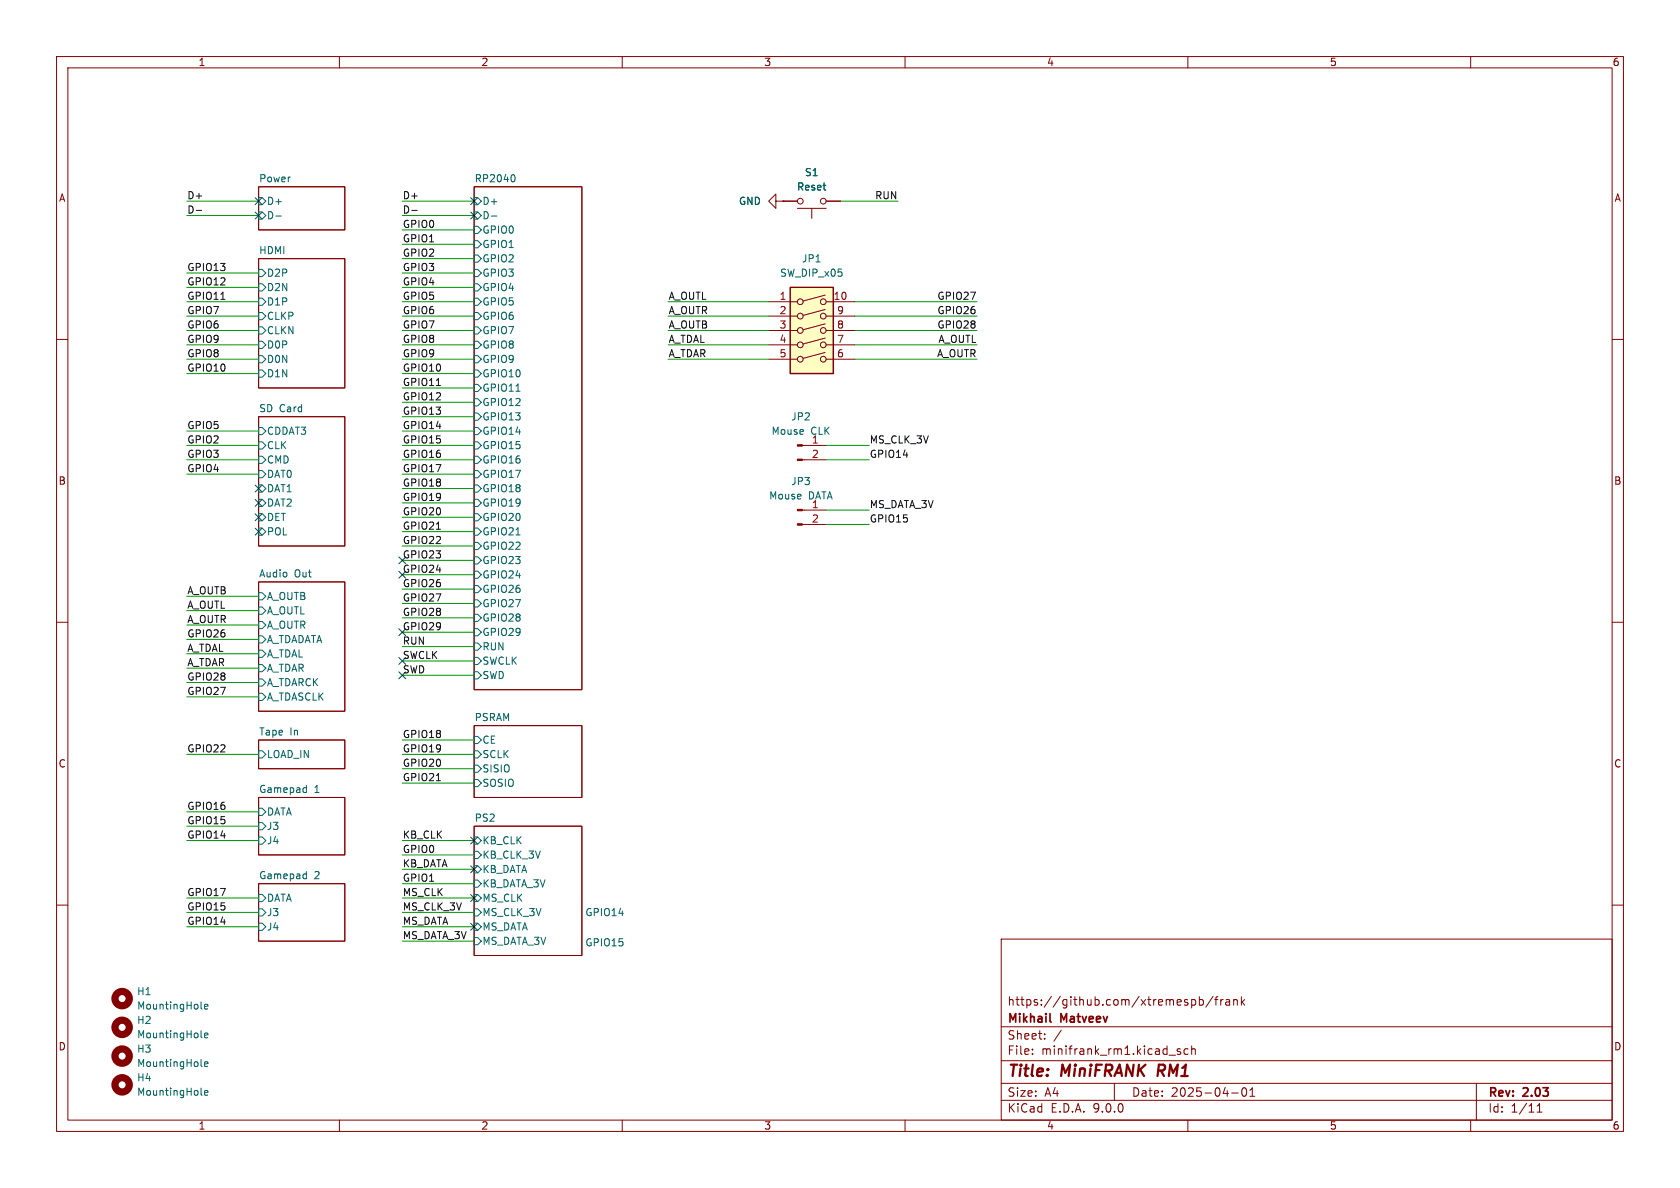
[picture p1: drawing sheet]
<svg xmlns="http://www.w3.org/2000/svg" width="297mm" height="210mm" viewBox="0 0 297 210" stroke-linecap="round" stroke-linejoin="round" font-family="sans-serif">
<g fill="none" stroke="#840000" stroke-width=".18">
<path d="M10 10h277v190h-277zM12 12h273v186h-273zM60 10v2M110 10v2M160 10v2M210 10v2M260 10v2M45.7 33h15.3v7.6h-15.3zM83.8 33h19.1v88.9h-19.1zM45.7 45.7h15.3v22.9h-15.3zM10 60h2M45.7 73.7h15.3v22.8h-15.3z"/>
<path d="M285 60h2M10 110h2M45.7 102.9h15.3v22.8h-15.3zM285 110h2M45.7 130.8h15.3v5.1h-15.3zM83.8 128.3h19.1v12.7h-19.1zM45.7 156.2h15.3v10.2h-15.3zM45.7 141h15.3v10.1h-15.3zM83.8 146.1h19.1v22.8h-19.1zM10 160h2M177 166h108v32h-108zM210.7 176.8l.4-.1 .3 .3v.4l-.2 .2h-.5"/>
<path d="M212 176.8l.5-.1 .2 .3v.4l-.1 .2h-.6M212 176.2v1.5M214.5 176.1l-1.3 2M214.7 176.7h.6M215.3 176.2l-.3 .2v1.3M215.8 176.7v1M216.2 176.7l-.2 .1-.2 .2M216.7 176.8h.6l.1 .9M217.4 177.1h-.5a.29 .29 0 0 0-.2 .3 .29 .29 0 0 0 .2 .3l.5-.1M218.1 176.8l.2-.1 .4 .1v.9M218.1 176.7v1M219.5 176.2v1.5"/>
<path d="M219.6 177.1l.4 .6M220 176.7l-.5 .6M285 160h2M60 198v2M110 198v2M160 198v2M177 194.5h108M177 191.5h108M177 187.5h108M177 181.5h108M182.5 186.3v.1M182.5 185.5v.1"/>
<path d="M184.7 183.6v.1M184.7 182.8v.1M187.6 182.1l-1.3 2M197 191.5v3M206.7 186.5h1.1M208.7 185.5l-.4-.1-.2 .2 .1 .2 .5 .2v.3h-.6M210 198v2M210 185.5l-.4-.1-.3 .3v.4l.2 .2h.5M210.7 185.5l.2-.1 .3 .1 .1 .9M210.7 184.9v1.5M217.7 193.2h1.2M219.7 192.4l.2-.1a.81 .81 0 0 1 .6 .6 .81 .81 0 0 1-.3 .8l-.2 .1a.81 .81 0 0 1-.3-1.4z"/>
<path d="M221 193.8h.8M221 192.7l.4-.4v1.5M260 198v2M261 191.5v6.5M271.7 196.6h.9M271.7 195.5l.5-.4v1.5"/>
</g>
<path d="M204.9 188.2l-.3 2" fill="none" stroke="#840000" stroke-width=".4"/>
<path d="M185.6 180.5l.2 .2" fill="none" stroke="#840000" stroke-width=".3"/>
<g fill="none" stroke="#006464" stroke-width=".18">
<path d="M45.7 34.9h.7l.6 .7-.6 .6h-.7zM45.7 37.5h.7l.6 .6-.6 .6h-.7zM48.8 38.2h.9M83.8 34.9h.7l.6 .7-.6 .6h-.7zM83.8 37.5h.7l.6 .6-.6 .6h-.7zM86.9 38.2h.9M90.8 30.9a.79 .79 0 0 1 0 1.2M45.7 47.6h.7l.6 .7-.6 .6h-.7zM45.7 50.2h.7l.6 .6-.6 .6h-.7zM45.7 52.7h.7l.6 .6-.6 .7h-.7zM45.7 55.2h.7l.6 .7-.6 .6h-.7zM45.7 57.8h.7l.6 .6-.6 .7h-.7z"/>
<path d="M83.8 40h.7l.6 .6-.6 .7h-.7zM83.8 42.5h.7l.6 .7-.6 .6h-.7zM83.8 45.1h.7l.6 .6-.6 .7h-.7zM83.8 47.6h.7l.6 .7-.6 .6h-.7zM83.8 50.2h.7l.6 .6-.6 .6h-.7zM83.8 52.7h.7l.6 .6-.6 .7h-.7zM83.8 55.2h.7l.6 .7-.6 .6h-.7zM83.8 57.8h.7l.6 .6-.6 .7h-.7zM45.7 60.3h.7l.6 .7-.6 .6h-.7zM45.7 62.9h.7l.6 .6-.6 .6h-.7zM45.7 65.4h.7l.6 .6-.6 .7h-.7zM45.7 75.6h.7l.6 .6-.6 .6h-.7z"/>
<path d="M45.7 78.1h.7l.6 .6-.6 .7h-.7zM83.8 60.3h.7l.6 .7-.6 .6h-.7zM83.8 62.9h.7l.6 .6-.6 .6h-.7zM83.8 65.4h.7l.6 .6-.6 .7h-.7zM83.8 67.9h.7l.6 .7-.6 .6h-.7zM83.8 70.5h.7l.6 .6-.6 .7h-.7zM83.8 73h.7l.6 .7-.6 .6h-.7zM83.8 75.6h.7l.6 .6-.6 .6h-.7zM83.8 78.1h.7l.6 .6-.6 .7h-.7zM91.2 69.2h.7M45.7 80.6h.7l.6 .7-.6 .6h-.7zM45.7 83.2h.7l.6 .6-.6 .7h-.7z"/>
<path d="M45.7 85.7h.7l.6 .7-.6 .6h-.7zM45.7 88.3h.7l.6 .6-.6 .6h-.7zM45.7 90.8h.7l.6 .6-.6 .7h-.7zM45.7 93.3h.7l.6 .7-.6 .6h-.7zM83.8 80.6h.7l.6 .7-.6 .6h-.7zM83.8 83.2h.7l.6 .6-.6 .7h-.7zM83.8 85.7h.7l.6 .7-.6 .6h-.7zM83.8 88.3h.7l.6 .6-.6 .6h-.7zM83.8 90.8h.7l.6 .6-.6 .7h-.7zM83.8 93.3h.7l.6 .7-.6 .6h-.7zM83.8 95.9h.7l.6 .6-.6 .7h-.7zM83.8 98.4h.7l.6 .7-.6 .6h-.7z"/>
<path d="M91.2 94.6h.7M45.7 104.8h.7l.6 .6-.6 .6h-.7zM45.7 107.3h.7l.6 .7-.6 .6h-.7zM45.7 109.9h.7l.6 .6-.6 .6h-.7zM45.7 112.4h.7l.6 .6-.6 .7h-.7zM45.7 114.9h.7l.6 .7-.6 .6h-.7zM45.7 117.5h.7l.6 .6-.6 .6h-.7zM83.8 101h.7l.6 .6-.6 .6h-.7zM83.8 103.5h.7l.6 .6-.6 .7h-.7zM83.8 106h.7l.6 .7-.6 .6h-.7zM83.8 108.6h.7l.6 .6-.6 .7h-.7zM83.8 111.1h.7l.6 .7-.6 .6h-.7z"/>
<path d="M83.8 113.7h.7l.6 .6-.6 .6h-.7zM83.8 116.2h.7l.6 .6-.6 .7h-.7zM83.8 118.7h.7l.6 .7-.6 .6h-.7zM45.7 120h.7l.6 .7-.6 .6h-.7zM45.7 122.6h.7l.6 .6-.6 .6h-.7zM45.7 132.7h.7l.6 .7-.6 .6h-.7zM53.8 139.2l.4 .1M54.2 138.8v1.3M83.8 130.2h.7l.6 .6-.6 .6h-.7zM83.8 132.7h.7l.6 .7-.6 .6h-.7zM83.8 135.3h.7l.6 .6-.6 .6h-.7zM83.8 137.8h.7l.6 .6-.6 .7h-.7z"/>
<path d="M45.7 158.1h.7l.6 .7-.6 .6h-.7zM45.7 142.9h.7l.6 .6-.6 .6h-.7zM45.7 145.4h.7l.6 .7-.6 .6h-.7zM45.7 148h.7l.6 .6-.6 .6h-.7zM53.8 154.5h.4M54.2 154.1v1.2M54.2 155.3h-.4M54.2 140l-.4 .1M83.8 148h.7l.6 .6-.6 .6h-.7zM83.8 150.5h.7l.6 .6-.6 .7h-.7zM83.8 153h.7l.6 .7-.6 .6h-.7zM83.8 155.6h.7l.6 .6-.6 .6h-.7z"/>
<path d="M83.8 158.1h.7l.6 .7-.6 .6h-.7zM45.7 160.7h.7l.6 .6-.6 .6h-.7zM45.7 163.2h.7l.6 .6-.6 .7h-.7zM83.8 160.7h.7l.6 .6-.6 .6h-.7zM83.8 163.2h.7l.6 .6-.6 .7h-.7zM83.8 165.7h.7l.6 .7-.6 .6h-.7z"/>
</g>
<path d="M139.7 50.8h7.6v15.2h-7.6z" fill="#ffffc2"/>
<g fill="none" stroke="#840000" stroke-width=".18">
<path d="M137.2 35.6v-1.3l-1.3 1.3 1.3 1.2v-1.2h1.2M138.4 35.6h.1M138.4 35.6h2.6M141 36.8h5M143.5 36.8v1.8M146 35.6h2.6M135.9 53.3h5.1M135.9 55.9h5.1M135.9 58.4h5.1M145.9 52.2l-3.9 1M145.9 54.7l-3.9 1.1M145.9 57.3l-3.9 1"/>
<path d="M145.9 59.8l-3.9 1M146 53.3h5.1M146 55.9h5.1M146 58.4h5.1M135.9 61h5.1M135.9 63.5h5.1M141.8 78.7h4.2M145.9 62.3l-3.9 1M146 61h5.1M146 63.5h5.1M141.8 81.3h4.2M141.8 90.2h4.2"/>
<path d="M141.8 92.7h4.2"/>
<circle cx="141.5" cy="35.6" r=".51"/>
<circle cx="145.5" cy="35.6" r=".51"/>
<circle cx="141.5" cy="58.4" r=".51"/>
<circle cx="141.5" cy="53.3" r=".51"/>
<circle cx="141.5" cy="55.9" r=".51"/>
<circle cx="145.5" cy="53.3" r=".51"/>
<circle cx="145.5" cy="58.4" r=".51"/>
<circle cx="145.5" cy="55.9" r=".51"/>
<circle cx="141.5" cy="61" r=".51"/>
<circle cx="141.5" cy="63.5" r=".51"/>
<circle cx="145.5" cy="63.5" r=".51"/>
<circle cx="145.5" cy="61" r=".51"/>
</g>
<path d="M139.7 50.8h7.6v15.2h-7.6z" fill="none" stroke="#840000" stroke-width=".25"/>
<g fill="none" stroke="#840000" stroke-width="1.3">
<circle cx="21.6" cy="176.5" r="1.27"/>
<circle cx="21.6" cy="186.7" r="1.27"/>
<circle cx="21.6" cy="191.8" r="1.27"/>
<circle cx="21.6" cy="181.6" r="1.27"/>
</g>
<path d="M35.5 178.2l.2 .2M36.2 178l.6-.2-.1-.2-.4-.1-.1 .2v.6h.5M35.5 193.4l.2 .2M35.5 188.4l.2 .1M35.5 183.3l.2 .2M36.2 193.2l.6-.1-.1-.3h-.4l-.1 .2v.6h.5M36.2 183l.6-.1-.1-.2-.4-.1-.1 .2v.6h.5M36.2 188.1l.6-.1-.1-.2-.4-.1-.1 .2v.6h.5" fill="none" stroke="#006464" stroke-width=".18"/>
<g fill="#840000" stroke="#840000" stroke-width=".18">
<path d="M141 78.6h.8v.3h-.8z"/>
<path d="M141 81.2h.8v.2h-.8z"/>
<path d="M141 90h.8v.3h-.8z"/>
<path d="M141 92.6h.8v.2h-.8z"/>
</g>
<path d="M34.7 37.2h1M72.8 37.2h1M39 52.9h.8M77.1 68.2h.8M77.1 93.6h.8M77.1 138h.8" fill="none" stroke="#0f0f0f" stroke-width=".18"/>
<g fill="none" stroke="#009600" stroke-width=".18">
<path d="M33 38.1h12.7M33 35.6h12.7M71.1 38.1h12.7M71.1 35.6h12.7M148.6 35.6h10.1M33 58.4h12.7M33 50.8h12.7M33 48.3h12.7M33 53.3h12.7M33 55.9h12.7M71.1 58.4h12.7M71.1 50.8h12.7"/>
<path d="M71.1 48.3h12.7M71.1 53.3h12.7M71.1 55.9h12.7M71.1 45.7h12.7M71.1 43.2h12.7M71.1 40.6h12.7M118.1 58.4h17.8M118.1 53.3h17.8M118.1 55.9h17.8M151.1 58.4h21.6M151.1 53.3h21.6M151.1 55.9h21.6"/>
<path d="M33 61h12.7M33 66h12.7M33 63.5h12.7M33 78.7h12.7M33 76.2h12.7M71.1 61h12.7M71.1 66h12.7M71.1 63.5h12.7M71.1 78.7h12.7M71.1 76.2h12.7M71.1 73.7h12.7M71.1 71.1h12.7"/>
<path d="M71.1 68.6h12.7M118.1 61h17.8M118.1 63.5h17.8M146 78.7h7.7M151.1 61h21.6M151.1 63.5h21.6M33 81.3h12.7M33 83.8h12.7M71.1 81.3h12.7M71.1 91.4h12.7M71.1 83.8h12.7M71.1 94h12.7"/>
<path d="M71.1 96.5h12.7M71.1 99.1h12.7M71.1 86.4h12.7M71.1 88.9h12.7M146 92.7h7.7M146 90.2h7.7M146 81.3h7.7M33 115.6h12.7M33 110.5h12.7M33 105.4h12.7M33 113h12.7M33 108h12.7"/>
<path d="M33 118.1h12.7M71.1 101.6h12.7M71.1 116.8h12.7M71.1 114.3h12.7M71.1 119.4h12.7M71.1 104.1h12.7M71.1 111.8h12.7M71.1 109.2h12.7M71.1 106.7h12.7M33 120.7h12.7M33 133.4h12.7M33 123.2h12.7"/>
<path d="M71.1 133.4h12.7M71.1 138.4h12.7M71.1 135.9h12.7M71.1 130.8h12.7M33 143.5h12.7M33 158.8h12.7M33 148.6h12.7M33 146.1h12.7M71.1 158.8h12.7M71.1 148.6h12.7M71.1 151.1h12.7M71.1 156.2h12.7"/>
<path d="M71.1 153.7h12.7M33 163.8h12.7M33 161.3h12.7M71.1 166.4h12.7M71.1 163.8h12.7M71.1 161.3h12.7"/>
</g>
<g fill="none" stroke="#000084" stroke-width=".18">
<path d="M45.1 35l1.2 1.2M45.1 37.5l1.2 1.2M46.3 35l-1.2 1.2M46.3 37.5l-1.2 1.2M83.2 37.5l1.2 1.2M83.2 35l1.2 1.2M84.4 37.5l-1.2 1.2M84.4 35l-1.2 1.2M45.1 85.8l1.2 1.2M45.1 93.4l1.2 1.2M45.1 90.8l1.2 1.2M45.1 88.3l1.2 1.2"/>
<path d="M46.3 85.8l-1.2 1.2M46.3 93.4l-1.2 1.2M46.3 90.8l-1.2 1.2M46.3 88.3l-1.2 1.2M70.5 98.5l1.2 1.2M71.7 98.5l-1.2 1.2M70.5 118.8l1.2 1.2M70.5 116.2l1.2 1.2M70.5 111.2l1.2 1.2M70.5 101l1.2 1.2M71.7 118.8l-1.2 1.2M71.7 116.2l-1.2 1.2"/>
<path d="M71.7 111.2l-1.2 1.2M71.7 101l-1.2 1.2M83.2 158.1l1.2 1.3M83.2 148l1.2 1.2M83.2 153.1l1.2 1.2M84.4 158.1l-1.2 1.3M84.4 148l-1.2 1.2M84.4 153.1l-1.2 1.2M83.2 163.2l1.2 1.2M84.4 163.2l-1.2 1.2"/>
</g>
<g font-size="2.8" fill="#840000">
<text x="178" y="190.9">Title:</text>
<text x="187.7" y="190.9">MiniFRANK</text>
<text x="205.5" y="190.9">RM1</text>
</g>
<g font-size="2.1" fill="#840000">
<text x="178" y="178">https://github.com/xtremespb/frank</text>
<text x="178" y="184">Sheet:</text>
<text x="178" y="181.2">Mikhail</text>
<text x="187.6" y="181.2">Matveev</text>
<text x="178" y="186.7">File:</text>
<text x="184.1" y="186.7">minifrank_rm1.kicad_sch</text>
<text x="178" y="196.9">KiCad</text>
<text x="178" y="194.1">Size:</text>
<text x="184.7" y="194.1">A4</text>
<text x="185.7" y="196.9">E.D.A.</text>
<text x="193.3" y="196.9">9.0.0</text>
<text x="200" y="194.1">Date:</text>
<text x="207" y="194.1">2025-04-01</text>
<text x="263" y="194.3">Rev:</text>
<text x="263" y="196.9">Id:</text>
<text x="267.1" y="196.9">1/11</text>
<text x="269.4" y="194.3">2.03</text>
</g>
<g font-size="1.8" fill="#840000">
<text x="35" y="11.9">1</text>
<text x="85" y="11.9">2</text>
<text x="135" y="11.9">3</text>
<text x="185" y="11.9">4</text>
<text x="235" y="11.9">5</text>
<text x="285" y="11.9">6</text>
<text x="10.3" y="35.9">A</text>
<text x="285.3" y="35.9">A</text>
<text x="10.3" y="85.9">B</text>
<text x="285.3" y="85.9">B</text>
<text x="10.3" y="135.9">C</text>
<text x="285.3" y="135.9">C</text>
<text x="10.3" y="185.9">D</text>
<text x="285.3" y="185.9">D</text>
<text x="35" y="199.9">1</text>
<text x="85" y="199.9">2</text>
<text x="135" y="199.9">3</text>
<text x="185" y="199.9">4</text>
<text x="235" y="199.9">5</text>
<text x="285" y="199.9">6</text>
</g>
<g font-size="1.8" fill="#0f0f0f">
<text x="33" y="35.3">D+</text>
<text x="71.1" y="35.3">D+</text>
<text x="154.6" y="35.3">RUN</text>
<text x="33" y="37.8">D-</text>
<text x="71.1" y="40.4">GPIO0</text>
<text x="71.1" y="37.8">D-</text>
<text x="33" y="48">GPIO13</text>
<text x="71.1" y="42.9">GPIO1</text>
<text x="71.1" y="45.5">GPIO2</text>
<text x="71.1" y="48">GPIO3</text>
<text x="33" y="53.1">GPIO11</text>
<text x="33" y="50.5">GPIO12</text>
<text x="71.1" y="53.1">GPIO5</text>
<text x="71.1" y="50.5">GPIO4</text>
<text x="118.1" y="53.1">A_OUTL</text>
<text x="165.6" y="53.1">GPIO27</text>
<text x="33" y="58.2">GPIO6</text>
<text x="33" y="55.6">GPIO7</text>
<text x="71.1" y="58.2">GPIO7</text>
<text x="71.1" y="55.6">GPIO6</text>
<text x="118.1" y="55.6">A_OUTR</text>
<text x="118.1" y="58.2">A_OUTB</text>
<text x="165.6" y="58.2">GPIO28</text>
<text x="165.6" y="55.6">GPIO26</text>
<text x="33" y="63.2">GPIO8</text>
<text x="33" y="60.7">GPIO9</text>
<text x="33" y="65.8">GPIO10</text>
<text x="71.1" y="65.8">GPIO10</text>
<text x="71.1" y="60.7">GPIO8</text>
<text x="71.1" y="63.2">GPIO9</text>
<text x="118.1" y="60.7">A_TDAL</text>
<text x="118.1" y="63.2">A_TDAR</text>
<text x="165.6" y="63.2">A_OUTR</text>
<text x="165.8" y="60.7">A_OUTL</text>
<text x="71.1" y="70.9">GPIO12</text>
<text x="71.1" y="68.3">GPIO11</text>
<text x="33" y="75.9">GPIO5</text>
<text x="71.1" y="73.4">GPIO13</text>
<text x="71.1" y="75.9">GPIO14</text>
<text x="33" y="83.6">GPIO4</text>
<text x="33" y="81">GPIO3</text>
<text x="33" y="78.5">GPIO2</text>
<text x="71.1" y="83.6">GPIO17</text>
<text x="71.1" y="78.5">GPIO15</text>
<text x="71.1" y="81">GPIO16</text>
<text x="153.7" y="78.5">MS_CLK_3V</text>
<text x="153.7" y="81">GPIO14</text>
<text x="71.1" y="88.6">GPIO19</text>
<text x="71.1" y="86.1">GPIO18</text>
<text x="153.7" y="89.9">MS_DATA_3V</text>
<text x="71.1" y="91.2">GPIO20</text>
<text x="71.1" y="93.7">GPIO21</text>
<text x="153.7" y="92.4">GPIO15</text>
<text x="71.1" y="98.8">GPIO23</text>
<text x="71.1" y="96.3">GPIO22</text>
<text x="71.1" y="101.3">GPIO24</text>
<text x="33" y="105.1">A_OUTB</text>
<text x="33" y="107.7">A_OUTL</text>
<text x="71.1" y="103.9">GPIO26</text>
<text x="71.1" y="106.4">GPIO27</text>
<text x="33" y="112.8">GPIO26</text>
<text x="33" y="110.2">A_OUTR</text>
<text x="71.1" y="109">GPIO28</text>
<text x="71.1" y="111.5">GPIO29</text>
<text x="33" y="117.8">A_TDAR</text>
<text x="33" y="115.3">A_TDAL</text>
<text x="71.1" y="119.1">SWD</text>
<text x="71.1" y="116.6">SWCLK</text>
<text x="71.1" y="114">RUN</text>
<text x="33" y="122.9">GPIO27</text>
<text x="33" y="120.4">GPIO28</text>
<text x="71.1" y="130.5">GPIO18</text>
<text x="33" y="133.1">GPIO22</text>
<text x="71.1" y="133.1">GPIO19</text>
<text x="71.1" y="135.6">GPIO20</text>
<text x="33" y="143.2">GPIO16</text>
<text x="71.1" y="138.2">GPIO21</text>
<text x="33" y="148.3">GPIO14</text>
<text x="33" y="145.8">GPIO15</text>
<text x="71.1" y="148.3">KB_CLK</text>
<text x="71.1" y="155.9">GPIO1</text>
<text x="71.1" y="150.9">GPIO0</text>
<text x="71.1" y="153.4">KB_DATA</text>
<text x="33" y="161">GPIO15</text>
<text x="33" y="158.5">GPIO17</text>
<text x="71.1" y="161">MS_CLK_3V</text>
<text x="71.1" y="158.5">MS_CLK</text>
<text x="33" y="163.6">GPIO14</text>
<text x="71.1" y="163.6">MS_DATA</text>
<text x="71.1" y="166.1">MS_DATA_3V</text>
</g>
<g font-size="1.8" fill="#006464">
<text x="45.7" y="32.3">Power</text>
<text x="83.8" y="32.3">RP2040</text>
<text x="140.8" y="33.9">Reset</text>
<text x="142.2" y="31.3">S1</text>
<text x="47.1" y="36.4">D+</text>
<text x="47.1" y="39">D-</text>
<text x="85.2" y="36.4">D+</text>
<text x="85.2" y="39">D-</text>
<text x="85.2" y="41.5">GPIO0</text>
<text x="130.5" y="36.4">GND</text>
<text x="45.7" y="45">HDMI</text>
<text x="85.2" y="44">GPIO1</text>
<text x="85.2" y="46.6">GPIO2</text>
<text x="141.7" y="46.6">JP1</text>
<text x="47.1" y="49.1">D2P</text>
<text x="47.1" y="51.7">D2N</text>
<text x="85.2" y="49.1">GPIO3</text>
<text x="85.2" y="51.7">GPIO4</text>
<text x="137.8" y="49.1">SW_DIP_x05</text>
<text x="47.1" y="54.2">D1P</text>
<text x="47.1" y="56.7">CLKP</text>
<text x="47.1" y="59.3">CLKN</text>
<text x="85.2" y="54.2">GPIO5</text>
<text x="85.2" y="56.7">GPIO6</text>
<text x="85.2" y="59.3">GPIO7</text>
<text x="47.1" y="61.8">D0P</text>
<text x="47.1" y="64.4">D0N</text>
<text x="85.2" y="61.8">GPIO8</text>
<text x="85.2" y="64.4">GPIO9</text>
<text x="47.1" y="66.9">D1N</text>
<text x="85.2" y="66.9">GPIO10</text>
<text x="85.2" y="69.4">GPIO11</text>
<text x="85.2" y="72">GPIO12</text>
<text x="45.7" y="72.9">SD Card</text>
<text x="47.1" y="77.1">CDDAT3</text>
<text x="85.2" y="74.5">GPIO13</text>
<text x="85.2" y="77.1">GPIO14</text>
<text x="136.3" y="77.1">Mouse</text>
<text x="139.8" y="74.5">JP2</text>
<text x="143.3" y="77.1">CLK</text>
<text x="47.1" y="79.6">CLK</text>
<text x="47.1" y="82.1">CMD</text>
<text x="85.2" y="79.6">GPIO15</text>
<text x="85.2" y="82.1">GPIO16</text>
<text x="143.4" y="78.5">1</text>
<text x="47.1" y="84.7">DAT0</text>
<text x="47.1" y="87.2">DAT1</text>
<text x="47.1" y="89.8">DAT2</text>
<text x="85.2" y="84.7">GPIO17</text>
<text x="85.2" y="87.2">GPIO18</text>
<text x="85.2" y="89.8">GPIO19</text>
<text x="135.9" y="88.5">Mouse</text>
<text x="139.8" y="86">JP3</text>
<text x="142.9" y="88.5">DATA</text>
<text x="143.4" y="89.9">1</text>
<text x="47.1" y="92.3">DET</text>
<text x="47.1" y="94.8">POL</text>
<text x="85.2" y="92.3">GPIO20</text>
<text x="85.2" y="94.8">GPIO21</text>
<text x="85.2" y="97.4">GPIO22</text>
<text x="85.2" y="99.9">GPIO23</text>
<text x="45.7" y="102.2">Audio</text>
<text x="47.1" y="106.3">A_OUTB</text>
<text x="52" y="102.2">Out</text>
<text x="85.2" y="102.5">GPIO24</text>
<text x="85.2" y="105">GPIO26</text>
<text x="85.2" y="107.5">GPIO27</text>
<text x="47.1" y="108.8">A_OUTL</text>
<text x="47.1" y="111.4">A_OUTR</text>
<text x="47.1" y="113.9">A_TDADATA</text>
<text x="85.2" y="110.1">GPIO28</text>
<text x="85.2" y="112.6">GPIO29</text>
<text x="47.1" y="116.4">A_TDAL</text>
<text x="47.1" y="119">A_TDAR</text>
<text x="85.2" y="115.2">RUN</text>
<text x="85.2" y="117.7">SWCLK</text>
<text x="47.1" y="121.5">A_TDARCK</text>
<text x="47.1" y="124.1">A_TDASCLK</text>
<text x="85.2" y="120.2">SWD</text>
<text x="45.7" y="130.1">Tape</text>
<text x="51.2" y="130.1">In</text>
<text x="83.8" y="127.6">PSRAM</text>
<text x="85.2" y="131.7">CE</text>
<text x="47.1" y="134.2">LOAD_IN</text>
<text x="85.2" y="134.2">SCLK</text>
<text x="85.2" y="136.8">SISIO</text>
<text x="45.7" y="140.3">Gamepad</text>
<text x="55.5" y="140.3">1</text>
<text x="85.2" y="139.3">SOSIO</text>
<text x="47.1" y="144.4">DATA</text>
<text x="47.1" y="146.9">J3</text>
<text x="47.1" y="149.5">J4</text>
<text x="83.8" y="145.3">PS2</text>
<text x="85.2" y="149.5">KB_CLK</text>
<text x="45.7" y="155.5">Gamepad</text>
<text x="55.5" y="155.5">2</text>
<text x="85.2" y="152">KB_CLK_3V</text>
<text x="85.2" y="154.5">KB_DATA</text>
<text x="47.1" y="159.6">DATA</text>
<text x="85.2" y="157.1">KB_DATA_3V</text>
<text x="85.2" y="159.6">MS_CLK</text>
<text x="47.1" y="162.2">J3</text>
<text x="47.1" y="164.7">J4</text>
<text x="85.2" y="162.2">MS_CLK_3V</text>
<text x="85.2" y="164.7">MS_DATA</text>
<text x="85.2" y="167.2">MS_DATA_3V</text>
<text x="24.1" y="176.1">H1</text>
<text x="24.1" y="178.7">MountingHole</text>
<text x="24.1" y="181.2">H2</text>
<text x="24.1" y="183.7">MountingHole</text>
<text x="24.1" y="191.4">H4</text>
<text x="24.1" y="186.3">H3</text>
<text x="24.1" y="188.8">MountingHole</text>
<text x="24.1" y="193.9">MountingHole</text>
</g>
<g font-size="1.8" fill="#a90000">
<text x="137.7" y="53.1">1</text>
<text x="147.3" y="53.1">10</text>
<text x="137.7" y="55.6">2</text>
<text x="137.7" y="58.2">3</text>
<text x="147.9" y="55.6">9</text>
<text x="147.9" y="58.2">8</text>
<text x="137.7" y="60.7">4</text>
<text x="137.7" y="63.2">5</text>
<text x="147.9" y="60.7">7</text>
<text x="147.9" y="63.2">6</text>
<text x="143.4" y="81">2</text>
<text x="143.4" y="92.5">2</text>
</g>
<g font-size="1.8" fill="#0000c2">
<text x="103.4" y="167.5">GPIO15</text>
<text x="103.4" y="162.2">GPIO14</text>
</g>
</svg>
